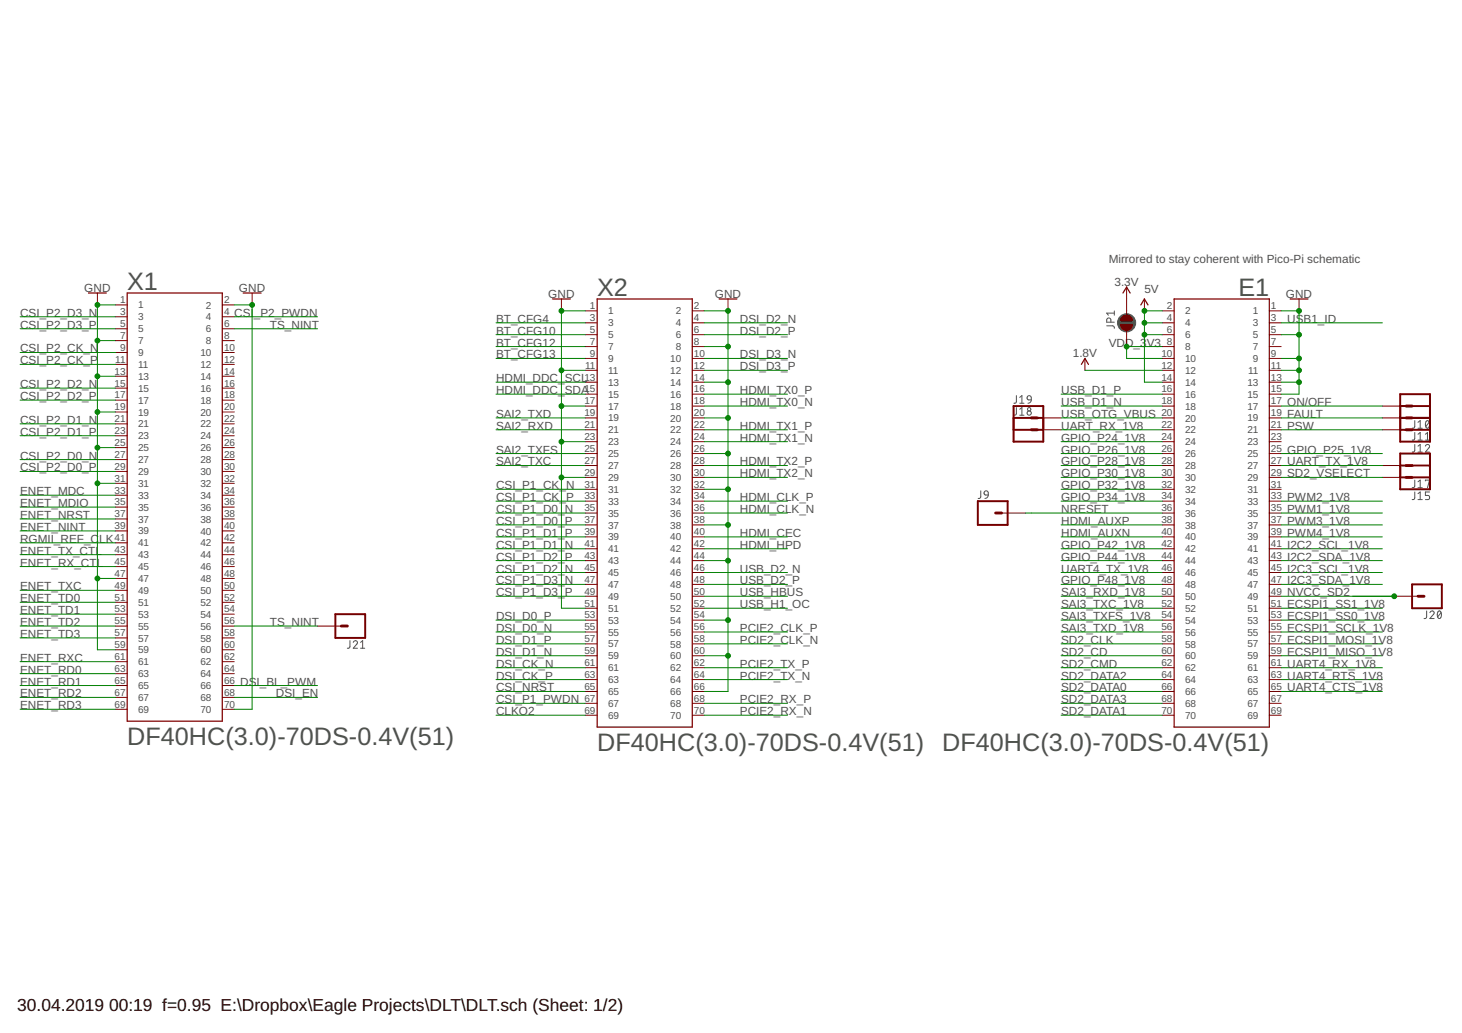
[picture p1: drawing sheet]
<svg xmlns="http://www.w3.org/2000/svg" width="297mm" height="210mm" viewBox="0 0 297 210" stroke-linecap="round" stroke-linejoin="round" font-family="sans-serif">
<g fill="none" stroke="#505050" stroke-width=".2">
<path d="M224.9 66.2h1.3l.2 .5M225.7 65.5v-.5a.42 .42 0 0 0-.4-.4 .42 .42 0 0 0-.4 .4v.5h1.5M226.4 63.2v.9M226.4 63.6h-1.5l.3 .5M199.3 99.7l-.1 1.4-.1 .2h-.4M200.1 99.9l.3-.2 .3 .2 .1 .7-.8-.1-.1-.3zM206.5 82.8v1.4l-.5 .2M206.5 80.4v1.3l-.5 .2M207.2 84.4h.8M207.2 83.2l.4-.4v1.6M207.2 80.8l.4-.4v1.5M207.2 81.9h.8"/>
<path d="M208.8 80.5l.3-.1 .3 .1 .1 .8-.7-.1zM209.5 81.3l-.1 .4-.5 .2M287.4 85.5v1.3l-.2 .2h-.3M287.4 87.9v1.3l-.2 .2h-.3M287.4 90.3v1.4l-.5 .2M287.4 100v1.3l-.2 .2h-.3M287.4 97.6v1.3l-.2 .2h-.3M288.1 87h.9M288.1 85.8l.4-.3v1.5M288.1 88.2l.4-.3v1.5M288.1 90.7l.4-.4v1.6M288.1 97.9l.4-.3v1.5"/>
<path d="M288.1 89.4h.9M288.1 91.9h.9M288.1 99.1h.9M289.6 90.7a.42 .42 0 0 1 .6-.4 .42 .42 0 0 1 .1 .7l-.7 .9h.8M289.6 89.4h.8M289.6 88.2l.4-.3v1.5M289.6 97.7v-.1h.8l-.4 1.5M289.8 85.6l.2-.1a.92 .92 0 0 1 0 1.5 .96 .96 0 0 1-.2-1.4zM290.4 85.8l-.7 .9M290.4 100h-.8v.7h.5a.43 .43 0 0 1 .4 .4 .43 .43 0 0 1-.4 .4h-.5M200.8 100.6l-.3 .6-.4 .1M288.1 100.3l.4-.3v1.5"/>
<path d="M288.1 101.5h.9M71.1 130.2v1.3l-.2 .2h-.3M71.8 130.5a.42 .42 0 0 1 .6-.3 .42 .42 0 0 1 .1 .7l-.7 .8h.8M73.3 131.7h.8M73.3 130.5l.4-.3v1.5M289.9 124.1l-.1 1.4-.2 .2h-.3M290.5 124.5a.43 .43 0 0 1 .6-.4 .43 .43 0 0 1 .2 .7l-.8 .9h.9M292.2 124.2l.2-.1a.92 .92 0 0 1 0 1.6 .96 .96 0 0 1-.2-1.5zM292.8 124.5l-.7 .8"/>
<circle cx="209.1" cy="83.9" r=".43"/>
<circle cx="209.1" cy="83.2" r=".35"/>
</g>
<circle cx="228.9" cy="65.6" r="1.84" fill="#505050" stroke="#505050" stroke-width=".2"/>
<path d="M18 59.5h3.6M25.8 59.5h19.4v87h-19.4zM49.4 59.5h3.6M228.2 59.5l.7-1.2 .7 1.2M112.2 60.7h3.7M121.3 60.7h19.4v87h-19.4zM146.1 60.7h3.6M219.7 74l.7-1.2 .7 1.2M231.8 62l.7-1.3 .7 1.3M238.5 60.7h19.4v87h-19.4zM262.1 60.7h3.6" fill="none" stroke="#800000" stroke-width=".25"/>
<g fill="none" stroke="#800000" stroke-width=".2">
<path d="M19.8 59.5v2.5M51.2 59.5v2.5M228.9 58.3v5.7M23.4 62h2.4M23.4 64.4h2.4M23.4 66.8h2.4M23.4 69.2h2.4M23.4 71.6h2.4M23.4 74h2.4M23.4 76.5h2.4M23.4 78.9h2.4M45.2 62h2.4"/>
<path d="M45.2 64.4h2.4M45.2 66.8h2.4M45.2 69.2h2.4M45.2 71.6h2.4M45.2 74h2.4M45.2 76.5h2.4M45.2 78.9h2.4M114.1 60.7v2.5M118.9 63.2h2.4M118.9 65.6h2.4M118.9 68h2.4M118.9 70.4h2.4"/>
<path d="M118.9 72.8h2.4M118.9 75.2h2.4M118.9 77.7h2.4M140.7 63.2h2.4M140.7 65.6h2.4M140.7 68h2.4M140.7 70.4h2.4M140.7 72.8h2.4M140.7 75.2h2.4M140.7 77.7h2.4M147.9 60.7v2.5M220.4 72.8v2.4"/>
<path d="M228.9 67.2v3.2M232.5 60.7v2.5M236.1 63.2h2.4M236.1 65.6h2.4M236.1 68h2.4M236.1 70.4h2.4M236.1 72.8h2.4M236.1 75.2h2.4M236.1 77.7h2.4M257.9 63.2h2.4M257.9 65.6h2.4M257.9 68h2.4"/>
<path d="M257.9 70.4h2.4M257.9 72.8h2.4M257.9 75.2h2.4M257.9 77.7h2.4M263.9 60.7v2.5M23.4 81.3h2.4M23.4 83.7h2.4M23.4 86.1h2.4M23.4 88.5h2.4M23.4 91h2.4M23.4 93.4h2.4M23.4 95.8h2.4"/>
<path d="M23.4 98.2h2.4M45.2 81.3h2.4M45.2 83.7h2.4M45.2 86.1h2.4M45.2 88.5h2.4M45.2 91h2.4M45.2 93.4h2.4M45.2 95.8h2.4M45.2 98.2h2.4M118.9 80.1h2.4M118.9 82.5h2.4M118.9 84.9h2.4"/>
<path d="M118.9 87.3h2.4M118.9 89.7h2.4M118.9 92.2h2.4M118.9 94.6h2.4M118.9 97h2.4M118.9 99.4h2.4M140.7 80.1h2.4M140.7 82.5h2.4M140.7 84.9h2.4M140.7 87.3h2.4M140.7 89.7h2.4M140.7 92.2h2.4"/>
<path d="M140.7 94.6h2.4M140.7 97h2.4M140.7 99.4h2.4M210.8 84.9h4.8M210.8 87.3h4.8M236.1 80.1h2.4M236.1 82.5h2.4M236.1 84.9h2.4M236.1 87.3h2.4M236.1 89.7h2.4M236.1 92.2h2.4M236.1 94.6h2.4"/>
<path d="M236.1 97h2.4M236.1 99.4h2.4M257.9 80.1h2.4M257.9 82.5h2.4M257.9 84.9h2.4M257.9 87.3h2.4M257.9 89.7h2.4M257.9 92.2h2.4M257.9 94.6h2.4M257.9 97h2.4M257.9 99.4h2.4M280.9 82.5h4.8"/>
<path d="M280.9 84.9h4.8M280.9 87.3h4.8M280.9 94.6h4.8M280.9 97h4.8M23.4 100.6h2.4M23.4 103h2.4M23.4 105.5h2.4M23.4 107.9h2.4M23.4 110.3h2.4M23.4 112.7h2.4M23.4 115.1h2.4M23.4 117.5h2.4"/>
<path d="M23.4 120h2.4M45.2 100.6h2.4M45.2 103h2.4M45.2 105.5h2.4M45.2 107.9h2.4M45.2 110.3h2.4M45.2 112.7h2.4M45.2 115.1h2.4M45.2 117.5h2.4M45.2 120h2.4M118.9 101.8h2.4M118.9 104.2h2.4"/>
<path d="M118.9 106.7h2.4M118.9 109.1h2.4M118.9 111.5h2.4M118.9 113.9h2.4M118.9 116.3h2.4M118.9 118.7h2.4M140.7 101.8h2.4M140.7 104.2h2.4M140.7 106.7h2.4M140.7 109.1h2.4M140.7 111.5h2.4M140.7 113.9h2.4"/>
<path d="M140.7 116.3h2.4M140.7 118.7h2.4M203.5 104.2h4.8M236.1 101.8h2.4M236.1 104.2h2.4M236.1 106.7h2.4M236.1 109.1h2.4M236.1 111.5h2.4M236.1 113.9h2.4M236.1 116.3h2.4M236.1 118.7h2.4M257.9 101.8h2.4"/>
<path d="M257.9 104.2h2.4M257.9 106.7h2.4M257.9 109.1h2.4M257.9 111.5h2.4M257.9 113.9h2.4M257.9 116.3h2.4M257.9 118.7h2.4M23.4 122.4h2.4M23.4 124.8h2.4M23.4 127.2h2.4M23.4 129.6h2.4M23.4 132h2.4"/>
<path d="M23.4 134.5h2.4M23.4 136.9h2.4M23.4 139.3h2.4M45.2 122.4h2.4M45.2 124.8h2.4M45.2 127.2h2.4M45.2 129.6h2.4M45.2 132h2.4M45.2 134.5h2.4M45.2 136.9h2.4M45.2 139.3h2.4M64.5 127.2h4.8"/>
<path d="M118.9 121.2h2.4M118.9 123.6h2.4M118.9 126h2.4M118.9 128.4h2.4M118.9 130.8h2.4M118.9 133.2h2.4M118.9 135.7h2.4M118.9 138.1h2.4M140.7 121.2h2.4M140.7 123.6h2.4M140.7 126h2.4M140.7 128.4h2.4"/>
<path d="M140.7 130.8h2.4M140.7 133.2h2.4M140.7 135.7h2.4M140.7 138.1h2.4M236.1 121.2h2.4M236.1 123.6h2.4M236.1 126h2.4M236.1 128.4h2.4M236.1 130.8h2.4M236.1 133.2h2.4M236.1 135.7h2.4M236.1 138.1h2.4"/>
<path d="M257.9 121.2h2.4M257.9 123.6h2.4M257.9 126h2.4M257.9 128.4h2.4M257.9 130.8h2.4M257.9 133.2h2.4M257.9 135.7h2.4M257.9 138.1h2.4M283.3 121.2h4.8M23.4 141.7h2.4M23.4 144.1h2.4M45.2 141.7h2.4"/>
<path d="M45.2 144.1h2.4M118.9 140.5h2.4M118.9 142.9h2.4M118.9 145.3h2.4M140.7 140.5h2.4M140.7 142.9h2.4M140.7 145.3h2.4M236.1 140.5h2.4M236.1 142.9h2.4M236.1 145.3h2.4M257.9 140.5h2.4M257.9 142.9h2.4"/>
<path d="M257.9 145.3h2.4"/>
</g>
<g fill="none" stroke="#800000" stroke-width=".4">
<path d="M205.9 84.9h6.1M205.9 82.5h6.1v7.2h-6.1zM205.9 87.3h6.1M284.5 80.1h6v9.6h-6zM284.5 92.2h6v7.2h-6zM284.5 84.9h6M284.5 82.5h6M284.5 87.3h6M284.5 94.6h6M284.5 97h6M198.7 101.8h6v4.9h-6zM286.9 118.7h6v4.9h-6z"/>
<path d="M68.1 124.8h6.1v4.8h-6.1z"/>
</g>
<path d="M209.5 84.9h1.3M209.5 87.3h1.3M285.7 82.5h1.2M285.7 84.9h1.2M285.7 87.3h1.2M285.7 97h1.2M285.7 94.6h1.2M202.3 104.2h1.2M69.3 127.2h1.3M288.1 121.2h1.2" fill="none" stroke="#800000" stroke-width=".59"/>
<g fill="#800000" stroke="#800000" stroke-width=".2">
<path d="M228.1 64.3a1.22 1.22 0 0 1 1.3-.2 1.22 1.22 0 0 1 .7 1.1h-2.4z" fill-rule="evenodd"/>
<path d="M227.7 66h2.4a1.22 1.22 0 0 1-1.2 1.2 1.22 1.22 0 0 1-1.2-1.2z" fill-rule="evenodd"/>
</g>
<g fill="none" stroke="#008000" stroke-width=".2">
<path d="M4.1 64.4h19.3M4.1 66.8h19.3M4.1 71.6h19.3M4.1 74h19.3M4.1 78.9h19.3M19.8 69.2h3.6M19.8 76.5h3.6M23.4 62h-3.6v70h3.6M47.6 62h3.6v82.1h-3.6M47.6 64.4h16.9M47.6 66.8h16.9M100.8 77.7h18.1"/>
<path d="M100.8 70.4h18.1M100.8 68h18.1M100.8 72.8h18.1M100.8 65.6h18.1M114.1 75.2h4.8M118.9 63.2h-4.8v60.4h4.8M143.1 63.2h4.8v77.3h-4.8M143.1 75.2h16.9M143.1 77.7h4.8M143.1 70.4h4.8M143.1 68h16.9M143.1 72.8h16.9"/>
<path d="M143.1 65.6h16.9M220.4 75.2h15.7M232.5 68h3.6M232.5 65.6h3.6M236.1 63.2h-3.6v14.5h3.6M236.1 70.4h-7.2v2.4h7.2M260.3 63.2h3.6v16.9h-3.6M260.3 75.2h3.6M260.3 77.7h3.6M260.3 68h3.6M260.3 72.8h3.6M260.3 65.6h20.6"/>
<path d="M4.1 81.3h19.3M4.1 86.1h19.3M4.1 88.5h19.3M4.1 93.4h19.3M4.1 95.8h19.3M19.8 83.7h3.6M19.8 91h3.6M19.8 98.2h3.6M100.8 99.4h18.1M100.8 84.9h18.1M100.8 92.2h18.1M100.8 80.1h18.1"/>
<path d="M100.8 87.3h18.1M100.8 94.6h18.1M114.1 82.5h4.8M114.1 89.7h4.8M114.1 97h4.8M143.1 82.5h16.9M143.1 89.7h16.9M143.1 97h16.9M143.1 99.4h4.8M143.1 84.9h4.8M143.1 92.2h4.8M143.1 80.1h16.9"/>
<path d="M143.1 87.3h16.9M143.1 94.6h16.9M215.6 82.5h20.5M215.6 89.7h20.5M215.6 97h20.5M215.6 99.4h20.5M215.6 84.9h20.5M215.6 92.2h20.5M215.6 80.1h20.5M215.6 87.3h20.5M215.6 94.6h20.5M260.3 82.5h20.6"/>
<path d="M260.3 97h20.6M260.3 84.9h20.6M260.3 92.2h20.6M260.3 87.3h20.6M260.3 94.6h20.6M4.1 100.6h19.3M4.1 103h19.3M4.1 105.5h19.3M4.1 107.9h19.3M4.1 110.3h19.3M4.1 112.7h19.3M4.1 115.1h19.3"/>
<path d="M4.1 120h19.3M19.8 117.5h3.6M100.8 113.9h18.1M100.8 106.7h18.1M100.8 101.8h18.1M100.8 104.2h18.1M100.8 109.1h18.1M100.8 111.5h18.1M100.8 116.3h18.1M100.8 118.7h18.1M143.1 113.9h4.8M143.1 106.7h4.8"/>
<path d="M143.1 101.8h16.9M143.1 104.2h16.9M143.1 109.1h16.9M143.1 111.5h16.9M143.1 116.3h16.9M143.1 118.7h16.9M208.3 104.2h27.8M215.6 113.9h20.5M215.6 106.7h20.5M215.6 101.8h20.5M215.6 109.1h20.5M215.6 111.5h20.5"/>
<path d="M215.6 116.3h20.5M215.6 118.7h20.5M260.3 113.9h20.6M260.3 106.7h20.6M260.3 101.8h20.6M260.3 104.2h20.6M260.3 109.1h20.6M260.3 111.5h20.6M260.3 116.3h20.6M260.3 118.7h20.6M4.1 122.4h19.3M4.1 124.8h19.3"/>
<path d="M4.1 127.2h19.3M4.1 129.6h19.3M4.1 134.5h19.3M4.1 136.9h19.3M4.1 139.3h19.3M47.6 127.2h16.9M47.6 139.3h16.9M100.8 133.2h18.1M100.8 126h18.1M100.8 121.2h18.1M100.8 128.4h18.1M100.8 130.8h18.1"/>
<path d="M100.8 135.7h18.1M100.8 138.1h18.1M143.1 123.6h16.9M143.1 133.2h4.8M143.1 126h4.8M143.1 121.2h16.9M143.1 128.4h16.9M143.1 130.8h16.9M143.1 135.7h16.9M143.1 138.1h16.9M215.6 123.6h20.5M215.6 133.2h20.5"/>
<path d="M215.6 126h20.5M215.6 121.2h20.5M215.6 128.4h20.5M215.6 130.8h20.5M215.6 135.7h20.5M215.6 138.1h20.5M260.3 123.6h20.6M260.3 133.2h20.6M260.3 126h20.6M260.3 121.2h23M260.3 128.4h20.6M260.3 130.8h20.6"/>
<path d="M260.3 135.7h20.6M260.3 138.1h20.6M4.1 144.1h19.3M4.1 141.7h19.3M47.6 141.7h16.9M100.8 140.5h18.1M100.8 142.9h18.1M100.8 145.3h18.1M143.1 142.9h16.9M143.1 145.3h16.9M215.6 140.5h20.5M215.6 142.9h20.5"/>
<path d="M215.6 145.3h20.5M260.3 140.5h20.6"/>
</g>
<g fill="#008000" stroke="#008000" stroke-width=".2">
<circle cx="51.2" cy="62" r=".49"/>
<circle cx="19.8" cy="69.2" r=".49"/>
<circle cx="19.8" cy="76.5" r=".49"/>
<circle cx="19.8" cy="83.7" r=".49"/>
<circle cx="19.8" cy="91" r=".49"/>
<circle cx="19.8" cy="98.2" r=".49"/>
<circle cx="19.8" cy="117.5" r=".49"/>
<circle cx="19.8" cy="62" r=".49"/>
<circle cx="114.1" cy="75.2" r=".49"/>
<circle cx="114.1" cy="82.5" r=".49"/>
<circle cx="114.1" cy="89.7" r=".49"/>
<circle cx="114.1" cy="97" r=".49"/>
<circle cx="114.1" cy="63.2" r=".49"/>
<circle cx="147.9" cy="133.2" r=".49"/>
<circle cx="147.9" cy="126" r=".49"/>
<circle cx="147.9" cy="113.9" r=".49"/>
<circle cx="147.9" cy="99.4" r=".49"/>
<circle cx="147.9" cy="106.7" r=".49"/>
<circle cx="147.9" cy="92.2" r=".49"/>
<circle cx="147.9" cy="84.9" r=".49"/>
<circle cx="147.9" cy="77.7" r=".49"/>
<circle cx="147.9" cy="70.4" r=".49"/>
<circle cx="147.9" cy="63.2" r=".49"/>
<circle cx="263.9" cy="68" r=".49"/>
<circle cx="263.9" cy="72.8" r=".49"/>
<circle cx="263.9" cy="75.2" r=".49"/>
<circle cx="263.9" cy="77.7" r=".49"/>
<circle cx="263.9" cy="63.2" r=".49"/>
<circle cx="283.3" cy="121.2" r=".49"/>
<circle cx="232.5" cy="65.6" r=".49"/>
<circle cx="232.5" cy="68" r=".49"/>
<circle cx="232.5" cy="63.2" r=".49"/>
<circle cx="228.9" cy="70.4" r=".49"/>
</g>
<g font-size="5.1" fill="#505050">
<text x="25.8" y="59">X1</text>
<text x="121.3" y="60.2">X2</text>
<text x="251.6" y="60.2">E1</text>
<text x="25.8" y="151.4">DF40HC(3.0)-70DS-0.4V(51)</text>
<text x="121.3" y="152.6">DF40HC(3.0)-70DS-0.4V(51)</text>
<text x="191.4" y="152.6">DF40HC(3.0)-70DS-0.4V(51)</text>
</g>
<g font-size="3.5">
<text x="3.5" y="205.4">30.04.2019</text>
<text x="22.2" y="205.4">00:19 f=0.95 E:\Dropbox\Eagle Projects\DLT\DLT.sch (Sheet: 1/2)</text>
</g>
<g font-size="2.4" fill="#505050">
<text x="225.3" y="53.5">Mirrored to stay coherent with Pico-Pi schematic</text>
<text x="17.1" y="59.3">GND</text>
<text x="48.6" y="59.3">GND</text>
<text x="226.4" y="58.1">3.3V</text>
<text x="232.5" y="59.5">5V</text>
<text x="4.1" y="64.4">CSI_P2_D3_N</text>
<text x="47.6" y="64.4">CSI</text>
<text x="51.6" y="64.4">_P2_PWDN</text>
<text x="100.8" y="65.6">BT_CFG4</text>
<text x="111.4" y="60.5">GND</text>
<text x="145.2" y="60.5">GND</text>
<text x="150.3" y="65.6">DSI_D2_N</text>
<text x="261.3" y="60.5">GND</text>
<text x="261.5" y="65.6">USB1_ID</text>
<text x="4.1" y="66.8">CSI_P2_D3_P</text>
<text x="4.1" y="71.6">CSI_P2_CK_N</text>
<text x="54.8" y="66.8">TS_NINT</text>
<text x="100.8" y="68">BT_CFG10</text>
<text x="100.8" y="70.4">BT_CFG12</text>
<text x="150.3" y="68">DSI_D2_P</text>
<text x="225.3" y="70.4">VDD_3</text>
<text x="233" y="70.4">V3</text>
<text x="4.1" y="74">CSI_P2_CK_P</text>
<text x="100.8" y="72.8">BT_CFG13</text>
<text x="100.8" y="77.7">HDMI_DDC_SCL</text>
<text x="150.3" y="72.8">DSI_D3_N</text>
<text x="150.3" y="75.3">DSI_D3_P</text>
<text x="218" y="72.6">1.8V</text>
<text x="4.1" y="78.9">CSI_P2_D2_N</text>
<text x="4.1" y="81.3">CSI_P2_D2_P</text>
<text x="100.8" y="80.1">HDMI_DDC_SDA</text>
<text x="150.3" y="80.1">HDMI_TX0_P</text>
<text x="150.3" y="82.5">HDMI_TX0_N</text>
<text x="215.6" y="80.1">USB_D1_P</text>
<text x="215.6" y="82.5">USB_D1_N</text>
<text x="261.5" y="82.5">ON/OFF</text>
<text x="4.1" y="86.1">CSI_P2_D1_N</text>
<text x="4.1" y="88.5">CSI_P2_D1_P</text>
<text x="100.8" y="84.9">SAI2_TXD</text>
<text x="100.8" y="87.3">SAI2_RXD</text>
<text x="150.3" y="87.3">HDMI_TX1_P</text>
<text x="150.3" y="89.8">HDMI_TX1_N</text>
<text x="215.6" y="84.9">USB_OTG_VBUS</text>
<text x="215.6" y="87.3">UART_RX_1V8</text>
<text x="215.6" y="89.8">GPIO_P24_1V8</text>
<text x="261.5" y="84.9">FAULT</text>
<text x="261.5" y="87.3">PSW</text>
<text x="4.1" y="93.4">CSI_P2_D0_N</text>
<text x="4.1" y="95.8">CSI_P2_D0_P</text>
<text x="100.8" y="92.2">SAI2_TXFS</text>
<text x="100.8" y="94.6">SAI2_TXC</text>
<text x="150.3" y="94.6">HDMI_TX2_P</text>
<text x="215.6" y="92.2">GPIO_P26_1V8</text>
<text x="215.6" y="94.6">GPIO_P28_1V8</text>
<text x="261.5" y="92.2">GPIO_P25_1V8</text>
<text x="261.5" y="94.6">UART_TX_1V8</text>
<text x="4.1" y="100.6">ENET_MDC</text>
<text x="100.8" y="99.4">CSI_P1_CK_N</text>
<text x="100.8" y="101.8">CSI_P1_CK_P</text>
<text x="150.3" y="97">HDMI_TX2_N</text>
<text x="150.3" y="101.8">HDMI_CLK_P</text>
<text x="215.6" y="97">GPIO_P30_1V8</text>
<text x="215.6" y="99.4">GPIO_P32_1V8</text>
<text x="215.6" y="101.8">GPIO_P34_1V8</text>
<text x="261.5" y="97">SD2_VSELECT</text>
<text x="261.5" y="101.8">PWM2_1V8</text>
<text x="4.1" y="103">ENET_MDIO</text>
<text x="4.1" y="105.5">ENET_NRST</text>
<text x="4.1" y="107.9">ENET_NINT</text>
<text x="100.8" y="104.3">CSI_P1_D0_N</text>
<text x="100.8" y="106.7">CSI_P1_D0_P</text>
<text x="150.3" y="104.3">HDMI_CLK_N</text>
<text x="215.6" y="104.3">NRESET</text>
<text x="215.6" y="106.7">HDMI_AUXP</text>
<text x="261.5" y="104.3">PWM1_1V8</text>
<text x="261.5" y="106.7">PWM3_1V8</text>
<text x="4.1" y="110.3">RGMII_REF_C</text>
<text x="4.1" y="112.7">ENET_TX_CTL</text>
<text x="20.2" y="110.3">LK</text>
<text x="100.8" y="109.1">CSI_P1_D1_P</text>
<text x="100.8" y="111.5">CSI_P1_D1_N</text>
<text x="100.8" y="113.9">CSI_P1_D2_P</text>
<text x="150.3" y="109.1">HDMI_CEC</text>
<text x="150.3" y="111.5">HDMI_HPD</text>
<text x="215.6" y="109.1">HDMI_AUXN</text>
<text x="215.6" y="111.5">GPIO_P42_1V8</text>
<text x="215.6" y="113.9">GPIO_P44_1V8</text>
<text x="261.5" y="109.1">PWM4_1V8</text>
<text x="261.5" y="111.5">I2C2_SCL_1V8</text>
<text x="261.5" y="113.9">I2C2_SDA_1V8</text>
<text x="4.1" y="115.1">ENET_RX_CTL</text>
<text x="4.1" y="120">ENET_TXC</text>
<text x="100.8" y="116.3">CSI_P1_D2_N</text>
<text x="100.8" y="118.8">CSI_P1_D3_N</text>
<text x="150.3" y="116.3">USB_D2_N</text>
<text x="150.3" y="118.8">USB_D2_P</text>
<text x="215.6" y="116.3">UART4_TX_1V8</text>
<text x="215.6" y="118.8">GPIO_P48_1V8</text>
<text x="261.5" y="116.3">I2C3_SCL_1V8</text>
<text x="261.5" y="118.8">I2C3_SDA_1V8</text>
<text x="4.1" y="122.4">ENET_TD0</text>
<text x="4.1" y="124.8">ENET_TD1</text>
<text x="100.8" y="121.2">CSI_P1_D3_P</text>
<text x="150.3" y="121.2">USB_HBUS</text>
<text x="150.3" y="123.6">USB_H1_OC</text>
<text x="215.6" y="121.2">SAI3_RXD_1V8</text>
<text x="215.6" y="123.6">SAI3_TXC_1V8</text>
<text x="261.5" y="121.2">NVCC_SD2</text>
<text x="261.5" y="123.6">ECSPI1_SS1_1V8</text>
<text x="4.1" y="127.2">ENET_TD2</text>
<text x="4.1" y="129.6">ENET_TD3</text>
<text x="54.8" y="127.2">TS_NINT</text>
<text x="100.8" y="126">DSI_D0_P</text>
<text x="100.8" y="128.4">DSI_D0_N</text>
<text x="100.8" y="130.8">DSI_D1_P</text>
<text x="150.3" y="128.4">PCIE2_CLK_P</text>
<text x="150.3" y="130.8">PCIE2_CLK_N</text>
<text x="215.6" y="126">SAI3_TXFS_1V8</text>
<text x="215.6" y="128.4">SAI3_TXD_1V8</text>
<text x="215.6" y="130.8">SD2_CLK</text>
<text x="261.5" y="126">ECSPI1_SS0_1V8</text>
<text x="261.5" y="128.4">ECSPI1_SCLK_1V8</text>
<text x="261.5" y="130.8">ECSPI1_MOSI_1V8</text>
<text x="4.1" y="134.5">ENET_RXC</text>
<text x="4.1" y="136.9">ENET_RD0</text>
<text x="100.8" y="133.3">DSI_D1_N</text>
<text x="100.8" y="135.7">DSI_CK_N</text>
<text x="150.3" y="135.7">PCIE2_TX_P</text>
<text x="215.6" y="133.3">SD2_CD</text>
<text x="215.6" y="135.7">SD2_CMD</text>
<text x="261.5" y="133.3">ECSPI1_MISO_1V8</text>
<text x="261.5" y="135.7">UART4_RX_1V8</text>
<text x="4.1" y="139.3">ENET_RD1</text>
<text x="4.1" y="141.7">ENET_RD2</text>
<text x="48.8" y="139.3">DSI_BL_PWM</text>
<text x="56.1" y="141.7">DSI_EN</text>
<text x="100.8" y="138.1">DSI_CK_P</text>
<text x="100.8" y="140.5">CSI_NRST</text>
<text x="100.8" y="142.9">CSI_P1_PWDN</text>
<text x="150.3" y="138.1">PCIE2_TX_N</text>
<text x="150.3" y="142.9">PCIE2_RX_P</text>
<text x="215.6" y="138.1">SD2_DATA2</text>
<text x="215.6" y="140.5">SD2_DATA0</text>
<text x="215.6" y="142.9">SD2_DATA3</text>
<text x="261.5" y="138.1">UART4_RTS_1V8</text>
<text x="261.5" y="140.5">UART4_CTS_1V8</text>
<text x="4.1" y="144.1">ENET_RD3</text>
<text x="100.8" y="145.3">CLKO2</text>
<text x="150.3" y="145.3">PCIE2_RX_N</text>
<text x="215.6" y="145.3">SD2_DATA1</text>
</g>
<g font-size="2" fill="#505050">
<text x="24.4" y="61.6">1</text>
<text x="24.4" y="64">3</text>
<text x="28.1" y="62.7">1</text>
<text x="28.1" y="65.1">3</text>
<text x="41.8" y="62.7">2</text>
<text x="41.8" y="65.1">4</text>
<text x="45.5" y="61.6">2</text>
<text x="45.5" y="64">4</text>
<text x="119.9" y="62.8">1</text>
<text x="119.9" y="65.2">3</text>
<text x="123.5" y="63.9">1</text>
<text x="137.3" y="63.9">2</text>
<text x="141" y="62.8">2</text>
<text x="141" y="65.2">4</text>
<text x="237.1" y="62.8">2</text>
<text x="237.1" y="65.2">4</text>
<text x="240.8" y="63.9">2</text>
<text x="254.5" y="63.9">1</text>
<text x="258.2" y="62.8">1</text>
<text x="258.2" y="65.2">3</text>
<text x="24.4" y="66.5">5</text>
<text x="24.4" y="68.9">7</text>
<text x="24.4" y="71.3">9</text>
<text x="28.1" y="67.5">5</text>
<text x="28.1" y="69.9">7</text>
<text x="41.8" y="67.5">6</text>
<text x="41.8" y="69.9">8</text>
<text x="45.5" y="66.5">6</text>
<text x="45.5" y="68.9">8</text>
<text x="45.5" y="71.3">10</text>
<text x="119.9" y="67.7">5</text>
<text x="119.9" y="70.1">7</text>
<text x="123.5" y="66.3">3</text>
<text x="123.5" y="68.7">5</text>
<text x="123.5" y="71.1">7</text>
<text x="137.3" y="66.3">4</text>
<text x="137.3" y="68.7">6</text>
<text x="137.3" y="71.2">8</text>
<text x="141" y="67.7">6</text>
<text x="141" y="70.1">8</text>
<text x="237.1" y="67.7">6</text>
<text x="237.1" y="70.1">8</text>
<text x="240.8" y="66.3">4</text>
<text x="240.8" y="68.7">6</text>
<text x="240.8" y="71.2">8</text>
<text x="254.5" y="66.3">3</text>
<text x="254.5" y="68.7">5</text>
<text x="254.5" y="71.1">7</text>
<text x="258.2" y="67.7">5</text>
<text x="258.2" y="70.1">7</text>
<text x="23.3" y="76.1">13</text>
<text x="23.4" y="73.7">11</text>
<text x="28.1" y="72.4">9</text>
<text x="28.1" y="74.8">11</text>
<text x="28.1" y="77.2">13</text>
<text x="40.7" y="72.4">10</text>
<text x="40.7" y="74.8">12</text>
<text x="40.7" y="77.2">14</text>
<text x="45.5" y="73.7">12</text>
<text x="45.5" y="76.1">14</text>
<text x="118.7" y="77.3">13</text>
<text x="118.9" y="74.9">11</text>
<text x="119.9" y="72.5">9</text>
<text x="123.5" y="73.6">9</text>
<text x="123.5" y="76">11</text>
<text x="136.2" y="73.6">10</text>
<text x="136.2" y="76">12</text>
<text x="141" y="72.5">10</text>
<text x="141" y="74.9">12</text>
<text x="141" y="77.3">14</text>
<text x="236" y="72.5">10</text>
<text x="236" y="74.9">12</text>
<text x="236" y="77.3">14</text>
<text x="240.8" y="73.6">10</text>
<text x="240.8" y="76">12</text>
<text x="253.6" y="76">11</text>
<text x="254.5" y="73.6">9</text>
<text x="258.2" y="72.5">9</text>
<text x="258.2" y="74.9">11</text>
<text x="258.2" y="77.3">13</text>
<text x="23.3" y="78.5">15</text>
<text x="23.3" y="81">17</text>
<text x="23.3" y="83.4">19</text>
<text x="28.1" y="79.6">15</text>
<text x="28.1" y="82">17</text>
<text x="40.7" y="79.6">16</text>
<text x="40.7" y="82">18</text>
<text x="45.5" y="78.5">16</text>
<text x="45.5" y="81">18</text>
<text x="45.5" y="83.4">20</text>
<text x="118.7" y="79.7">15</text>
<text x="118.7" y="82.2">17</text>
<text x="123.5" y="78.4">13</text>
<text x="123.5" y="80.8">15</text>
<text x="123.5" y="83.2">17</text>
<text x="136.2" y="78.4">14</text>
<text x="136.2" y="80.8">16</text>
<text x="136.2" y="83.2">18</text>
<text x="141" y="79.7">16</text>
<text x="141" y="82.2">18</text>
<text x="236" y="79.7">16</text>
<text x="236" y="82.2">18</text>
<text x="240.8" y="78.4">14</text>
<text x="240.8" y="80.8">16</text>
<text x="240.8" y="83.2">18</text>
<text x="253.4" y="78.4">13</text>
<text x="253.4" y="80.8">15</text>
<text x="253.4" y="83.2">17</text>
<text x="258.2" y="79.7">15</text>
<text x="258.2" y="82.2">17</text>
<text x="23.3" y="85.8">21</text>
<text x="23.3" y="88.2">23</text>
<text x="28.1" y="84.4">19</text>
<text x="28.1" y="86.9">21</text>
<text x="28.1" y="89.3">23</text>
<text x="40.7" y="84.4">20</text>
<text x="40.7" y="86.9">22</text>
<text x="40.7" y="89.3">24</text>
<text x="45.5" y="85.8">22</text>
<text x="45.5" y="88.2">24</text>
<text x="118.7" y="84.6">19</text>
<text x="118.7" y="87">21</text>
<text x="118.7" y="89.4">23</text>
<text x="123.5" y="85.6">19</text>
<text x="123.5" y="88.1">21</text>
<text x="136.2" y="85.7">20</text>
<text x="136.2" y="88.1">22</text>
<text x="141" y="84.6">20</text>
<text x="141" y="87">22</text>
<text x="141" y="89.4">24</text>
<text x="236" y="84.6">20</text>
<text x="236" y="87">22</text>
<text x="236" y="89.4">24</text>
<text x="240.8" y="85.7">20</text>
<text x="240.8" y="88.1">22</text>
<text x="253.4" y="85.6">19</text>
<text x="253.4" y="88.1">21</text>
<text x="258.2" y="84.6">19</text>
<text x="258.2" y="87">21</text>
<text x="258.2" y="89.4">23</text>
<text x="23.3" y="90.6">25</text>
<text x="23.3" y="93">27</text>
<text x="23.3" y="95.5">29</text>
<text x="28.1" y="91.7">25</text>
<text x="28.1" y="94.1">27</text>
<text x="40.7" y="91.7">26</text>
<text x="40.7" y="94.1">28</text>
<text x="45.5" y="90.6">26</text>
<text x="45.5" y="93">28</text>
<text x="45.5" y="95.5">30</text>
<text x="118.7" y="91.8">25</text>
<text x="118.7" y="94.2">27</text>
<text x="123.5" y="90.5">23</text>
<text x="123.5" y="92.9">25</text>
<text x="123.5" y="95.3">27</text>
<text x="136.2" y="90.5">24</text>
<text x="136.2" y="92.9">26</text>
<text x="136.2" y="95.3">28</text>
<text x="141" y="91.8">26</text>
<text x="141" y="94.2">28</text>
<text x="236" y="91.8">26</text>
<text x="236" y="94.2">28</text>
<text x="240.8" y="90.5">24</text>
<text x="240.8" y="92.9">26</text>
<text x="240.8" y="95.3">28</text>
<text x="253.4" y="90.5">23</text>
<text x="253.4" y="92.9">25</text>
<text x="253.4" y="95.3">27</text>
<text x="258.2" y="91.8">25</text>
<text x="258.2" y="94.2">27</text>
<text x="23.3" y="97.9">31</text>
<text x="23.3" y="100.3">33</text>
<text x="28.1" y="96.5">29</text>
<text x="28.1" y="98.9">31</text>
<text x="28.1" y="101.4">33</text>
<text x="40.7" y="96.5">30</text>
<text x="40.7" y="98.9">32</text>
<text x="40.7" y="101.4">34</text>
<text x="45.5" y="97.9">32</text>
<text x="45.5" y="100.3">34</text>
<text x="118.7" y="96.7">29</text>
<text x="118.7" y="99.1">31</text>
<text x="118.7" y="101.5">33</text>
<text x="123.5" y="97.7">29</text>
<text x="123.5" y="100.1">31</text>
<text x="136.2" y="97.7">30</text>
<text x="136.2" y="100.2">32</text>
<text x="141" y="96.7">30</text>
<text x="141" y="99.1">32</text>
<text x="141" y="101.5">34</text>
<text x="236" y="96.7">30</text>
<text x="236" y="99.1">32</text>
<text x="236" y="101.5">34</text>
<text x="240.8" y="97.7">30</text>
<text x="240.8" y="100.2">32</text>
<text x="253.4" y="97.7">29</text>
<text x="253.4" y="100.1">31</text>
<text x="258.2" y="96.7">29</text>
<text x="258.2" y="99.1">31</text>
<text x="258.2" y="101.5">33</text>
<text x="23.3" y="102.7">35</text>
<text x="23.3" y="105.1">37</text>
<text x="23.3" y="107.5">39</text>
<text x="28.1" y="103.8">35</text>
<text x="28.1" y="106.2">37</text>
<text x="40.7" y="103.8">36</text>
<text x="40.7" y="106.2">38</text>
<text x="45.5" y="102.7">36</text>
<text x="45.5" y="105.1">38</text>
<text x="45.5" y="107.5">40</text>
<text x="118.7" y="103.9">35</text>
<text x="118.7" y="106.3">37</text>
<text x="123.5" y="102.6">33</text>
<text x="123.5" y="105">35</text>
<text x="123.5" y="107.4">37</text>
<text x="136.2" y="102.6">34</text>
<text x="136.2" y="105">36</text>
<text x="136.2" y="107.4">38</text>
<text x="141" y="103.9">36</text>
<text x="141" y="106.3">38</text>
<text x="236" y="103.9">36</text>
<text x="236" y="106.3">38</text>
<text x="240.8" y="102.6">34</text>
<text x="240.8" y="105">36</text>
<text x="240.8" y="107.4">38</text>
<text x="253.4" y="102.6">33</text>
<text x="253.4" y="105">35</text>
<text x="253.4" y="107.4">37</text>
<text x="258.2" y="103.9">35</text>
<text x="258.2" y="106.3">37</text>
<text x="23.3" y="110">41</text>
<text x="23.3" y="112.4">43</text>
<text x="28.1" y="108.6">39</text>
<text x="28.1" y="111">41</text>
<text x="28.1" y="113.4">43</text>
<text x="40.7" y="108.6">40</text>
<text x="40.7" y="111">42</text>
<text x="40.7" y="113.4">44</text>
<text x="45.5" y="110">42</text>
<text x="45.5" y="112.4">44</text>
<text x="118.7" y="108.7">39</text>
<text x="118.7" y="111.2">41</text>
<text x="118.7" y="113.6">43</text>
<text x="123.5" y="109.8">39</text>
<text x="123.5" y="112.2">41</text>
<text x="136.2" y="109.8">40</text>
<text x="136.2" y="112.2">42</text>
<text x="141" y="108.7">40</text>
<text x="141" y="111.2">42</text>
<text x="141" y="113.6">44</text>
<text x="236" y="108.7">40</text>
<text x="236" y="111.2">42</text>
<text x="236" y="113.6">44</text>
<text x="240.8" y="109.8">40</text>
<text x="240.8" y="112.2">42</text>
<text x="253.4" y="109.8">39</text>
<text x="253.4" y="112.2">41</text>
<text x="258.2" y="108.7">39</text>
<text x="258.2" y="111.2">41</text>
<text x="258.2" y="113.6">43</text>
<text x="23.3" y="114.8">45</text>
<text x="23.3" y="117.2">47</text>
<text x="23.3" y="119.6">49</text>
<text x="28.1" y="115.9">45</text>
<text x="28.1" y="118.3">47</text>
<text x="40.7" y="115.9">46</text>
<text x="40.7" y="118.3">48</text>
<text x="45.5" y="114.8">46</text>
<text x="45.5" y="117.2">48</text>
<text x="45.5" y="119.6">50</text>
<text x="118.7" y="116">45</text>
<text x="118.7" y="118.4">47</text>
<text x="123.5" y="114.6">43</text>
<text x="123.5" y="117.1">45</text>
<text x="123.5" y="119.5">47</text>
<text x="136.2" y="114.7">44</text>
<text x="136.2" y="117.1">46</text>
<text x="136.2" y="119.5">48</text>
<text x="141" y="116">46</text>
<text x="141" y="118.4">48</text>
<text x="236" y="116">46</text>
<text x="236" y="118.4">48</text>
<text x="240.8" y="114.7">44</text>
<text x="240.8" y="117.1">46</text>
<text x="240.8" y="119.5">48</text>
<text x="253.4" y="114.6">43</text>
<text x="253.4" y="117.1">45</text>
<text x="253.4" y="119.5">47</text>
<text x="258.2" y="116">45</text>
<text x="258.2" y="118.4">47</text>
<text x="23.3" y="122">51</text>
<text x="23.3" y="124.5">53</text>
<text x="28.1" y="120.7">49</text>
<text x="28.1" y="123.1">51</text>
<text x="28.1" y="125.5">53</text>
<text x="40.7" y="120.7">50</text>
<text x="40.7" y="123.1">52</text>
<text x="40.7" y="125.5">54</text>
<text x="45.5" y="122">52</text>
<text x="45.5" y="124.5">54</text>
<text x="118.7" y="120.8">49</text>
<text x="118.7" y="123.2">51</text>
<text x="118.7" y="125.7">53</text>
<text x="123.5" y="121.9">49</text>
<text x="123.5" y="124.3">51</text>
<text x="136.2" y="121.9">50</text>
<text x="136.2" y="124.3">52</text>
<text x="141" y="120.8">50</text>
<text x="141" y="123.2">52</text>
<text x="141" y="125.7">54</text>
<text x="236" y="120.8">50</text>
<text x="236" y="123.2">52</text>
<text x="236" y="125.7">54</text>
<text x="240.8" y="121.9">50</text>
<text x="240.8" y="124.3">52</text>
<text x="253.4" y="121.9">49</text>
<text x="253.4" y="124.3">51</text>
<text x="258.2" y="120.8">49</text>
<text x="258.2" y="123.2">51</text>
<text x="258.2" y="125.7">53</text>
<text x="23.3" y="126.9">55</text>
<text x="23.3" y="129.3">57</text>
<text x="23.3" y="131.7">59</text>
<text x="28.1" y="127.9">55</text>
<text x="28.1" y="130.4">57</text>
<text x="40.7" y="127.9">56</text>
<text x="40.7" y="130.4">58</text>
<text x="45.5" y="126.9">56</text>
<text x="45.5" y="129.3">58</text>
<text x="45.5" y="131.7">60</text>
<text x="118.7" y="128.1">55</text>
<text x="118.7" y="130.5">57</text>
<text x="123.5" y="126.7">53</text>
<text x="123.5" y="129.1">55</text>
<text x="123.5" y="131.6">57</text>
<text x="136.2" y="126.7">54</text>
<text x="136.2" y="129.2">56</text>
<text x="136.2" y="131.6">58</text>
<text x="141" y="128.1">56</text>
<text x="141" y="130.5">58</text>
<text x="236" y="128.1">56</text>
<text x="236" y="130.5">58</text>
<text x="240.8" y="126.7">54</text>
<text x="240.8" y="129.2">56</text>
<text x="240.8" y="131.6">58</text>
<text x="253.4" y="126.7">53</text>
<text x="253.4" y="129.1">55</text>
<text x="253.4" y="131.6">57</text>
<text x="258.2" y="128.1">55</text>
<text x="258.2" y="130.5">57</text>
<text x="23.3" y="134.1">61</text>
<text x="23.3" y="136.5">63</text>
<text x="28.1" y="132.8">59</text>
<text x="28.1" y="135.2">61</text>
<text x="28.1" y="137.6">63</text>
<text x="40.7" y="132.8">60</text>
<text x="40.7" y="135.2">62</text>
<text x="40.7" y="137.6">64</text>
<text x="45.5" y="134.1">62</text>
<text x="45.5" y="136.5">64</text>
<text x="118.7" y="132.9">59</text>
<text x="118.7" y="135.3">61</text>
<text x="118.7" y="137.7">63</text>
<text x="123.5" y="134">59</text>
<text x="123.5" y="136.4">61</text>
<text x="136.2" y="134">60</text>
<text x="136.2" y="136.4">62</text>
<text x="141" y="132.9">60</text>
<text x="141" y="135.3">62</text>
<text x="141" y="137.7">64</text>
<text x="236" y="132.9">60</text>
<text x="236" y="135.3">62</text>
<text x="236" y="137.7">64</text>
<text x="240.8" y="134">60</text>
<text x="240.8" y="136.4">62</text>
<text x="253.4" y="134">59</text>
<text x="253.4" y="136.4">61</text>
<text x="258.2" y="132.9">59</text>
<text x="258.2" y="135.3">61</text>
<text x="258.2" y="137.7">63</text>
<text x="23.3" y="139">65</text>
<text x="23.3" y="141.4">67</text>
<text x="23.3" y="143.8">69</text>
<text x="28.1" y="140">65</text>
<text x="28.1" y="142.4">67</text>
<text x="40.7" y="140">66</text>
<text x="40.7" y="142.4">68</text>
<text x="45.5" y="139">66</text>
<text x="45.5" y="141.4">68</text>
<text x="45.5" y="143.8">70</text>
<text x="118.7" y="140.2">65</text>
<text x="118.7" y="142.6">67</text>
<text x="123.5" y="138.8">63</text>
<text x="123.5" y="141.2">65</text>
<text x="123.5" y="143.6">67</text>
<text x="136.2" y="138.8">64</text>
<text x="136.2" y="141.2">66</text>
<text x="136.2" y="143.7">68</text>
<text x="141" y="140.2">66</text>
<text x="141" y="142.6">68</text>
<text x="236" y="140.2">66</text>
<text x="236" y="142.6">68</text>
<text x="240.8" y="138.8">64</text>
<text x="240.8" y="141.2">66</text>
<text x="240.8" y="143.7">68</text>
<text x="253.4" y="138.8">63</text>
<text x="253.4" y="141.2">65</text>
<text x="253.4" y="143.6">67</text>
<text x="258.2" y="140.2">65</text>
<text x="258.2" y="142.6">67</text>
<text x="28.1" y="144.9">69</text>
<text x="40.7" y="144.9">70</text>
<text x="118.7" y="145">69</text>
<text x="123.5" y="146.1">69</text>
<text x="136.2" y="146.1">70</text>
<text x="141" y="145">70</text>
<text x="236" y="145">70</text>
<text x="240.8" y="146.1">70</text>
<text x="253.4" y="146.1">69</text>
<text x="258.2" y="145">69</text>
</g>
</svg>
